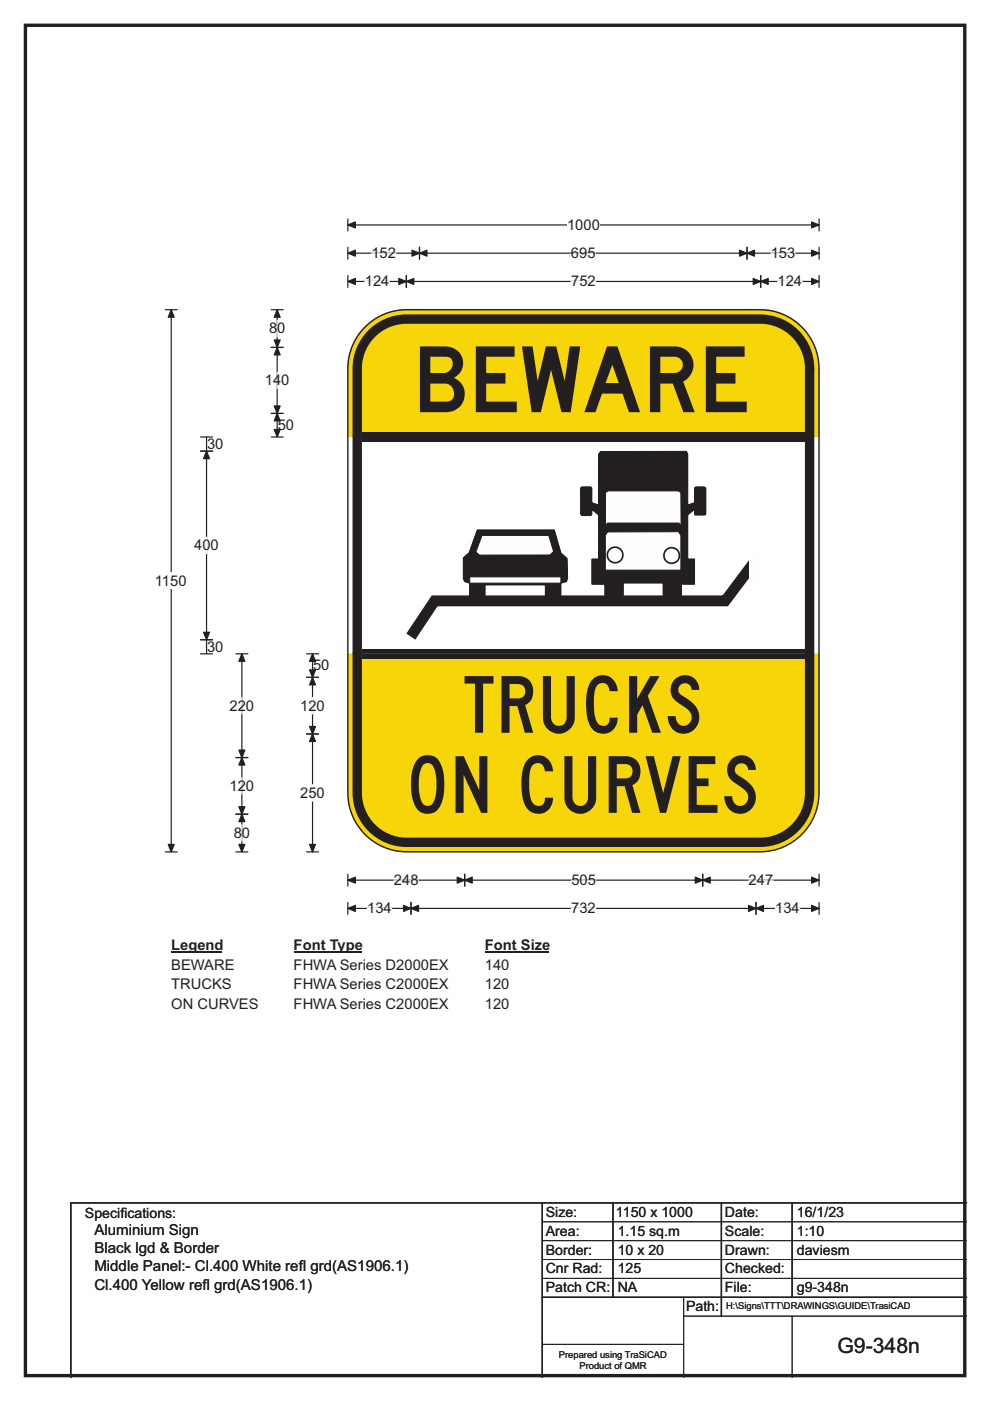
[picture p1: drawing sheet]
<svg xmlns="http://www.w3.org/2000/svg" width="210mm" height="297mm" viewBox="0 0 210 297" stroke-linecap="round" stroke-linejoin="round" font-family="sans-serif">
<path d="M5.4 5.4h199.2v286.3h-199.2z" fill="none" stroke="#231f20" stroke-width=".72"/>
<path d="M73.8 47.7h99.9M73.8 46.4v2.6M173.7 46.4v2.6" fill="none" stroke="#231f20" stroke-width=".25"/>
<g fill="#231f20" stroke="#231f20" stroke-width=".25">
<path d="M73.8 47.7l1.6-.6v1.2z" fill-rule="evenodd"/>
<path d="M172.1 47.1l1.6 .6-1.6 .6z" fill-rule="evenodd"/>
</g>
<path d="M120.3 46h6.9v3.4h-6.9z" fill="#fff"/>
<g fill="none" stroke="#231f20" stroke-width=".25">
<path d="M73.8 53.7h99.9M73.8 52.4v2.6M73.8 58.4v2.5M73.8 59.7h99.9M86.2 58.4v2.5M89 52.4v2.6M158.4 52.4v2.6M161.3 58.4v2.5M173.7 58.4v2.5M173.7 52.4v2.6M35 65.7h2.6M36.3 65.7v114.9"/>
<path d="M35 180.6h2.6M73.8 185.3v2.6M73.8 191.3v2.6M73.8 186.6h99.9M73.8 192.6h99.9M87.2 191.3v2.6M98.6 185.3v2.6M149 185.3v2.6M160.4 191.3v2.6M173.7 185.3v2.6M173.7 191.3v2.6"/>
</g>
<g fill="#231f20" stroke="#231f20" stroke-width=".25">
<path d="M89 53.7l1.6-.7v1.3z" fill-rule="evenodd"/>
<path d="M156.9 53l1.5 .7-1.5 .6z" fill-rule="evenodd"/>
<path d="M73.8 53.7l1.6-.7v1.3z" fill-rule="evenodd"/>
<path d="M87.4 53l1.6 .7-1.6 .6z" fill-rule="evenodd"/>
<path d="M158.4 53.7l1.6-.7v1.3z" fill-rule="evenodd"/>
<path d="M172.1 53l1.6 .7-1.6 .6z" fill-rule="evenodd"/>
<path d="M86.2 59.7l1.6-.7v1.3z" fill-rule="evenodd"/>
<path d="M159.8 59l1.5 .7-1.5 .6z" fill-rule="evenodd"/>
<path d="M73.8 59.7l1.6-.7v1.3z" fill-rule="evenodd"/>
<path d="M84.6 59l1.6 .7-1.6 .6z" fill-rule="evenodd"/>
<path d="M161.3 59.7l1.6-.7v1.3z" fill-rule="evenodd"/>
<path d="M172.1 59l1.6 .7-1.6 .6z" fill-rule="evenodd"/>
<path d="M98.6 186.6l1.6-.6v1.2z" fill-rule="evenodd"/>
<path d="M147.5 186l1.5 .6-1.5 .6z" fill-rule="evenodd"/>
<path d="M73.8 186.6l1.6-.6v1.2z" fill-rule="evenodd"/>
<path d="M97 186l1.6 .6-1.6 .6z" fill-rule="evenodd"/>
<path d="M149 186.6l1.6-.6v1.2z" fill-rule="evenodd"/>
<path d="M172.1 186l1.6 .6-1.6 .6z" fill-rule="evenodd"/>
<path d="M87.2 192.6l1.6-.6v1.2z" fill-rule="evenodd"/>
<path d="M158.8 192l1.6 .6-1.6 .6z" fill-rule="evenodd"/>
<path d="M73.8 192.6l1.6-.6v1.2z" fill-rule="evenodd"/>
<path d="M85.6 192l1.6 .6-1.6 .6z" fill-rule="evenodd"/>
<path d="M160.4 192.6l1.5-.6v1.2z" fill-rule="evenodd"/>
<path d="M172.1 192l1.6 .6-1.6 .6z" fill-rule="evenodd"/>
<path d="M36.3 65.7l.6 1.6h-1.2z" fill-rule="evenodd"/>
<path d="M35.7 179h1.2l-.6 1.6z" fill-rule="evenodd"/>
</g>
<path d="M77.4 59.7h5.2M78.8 53.7h5.2M121.1 53.7h5.2M121.2 59.7h5.2M163.5 53.7h5.2M164.9 59.7h5.2M77.9 192.6h5.2M83.6 186.6h5.2M121.2 192.6h5.2M121.2 186.6h5.2M158.8 186.6h5.2M164.4 192.6h5.2" fill="none" stroke="#fff" stroke-width=".25"/>
<path d="M32.8 121.4h7v3.5h-7z" fill="#fff"/>
<g fill="none" stroke="#231f20" stroke-width=".25">
<path d="M57.5 73.7h2.6M57.5 65.7h2.6M58.8 65.7v27M42.5 95.7h2.6M42.5 92.7h2.6M43.8 92.7v45.9M57.5 92.7h2.6M57.5 87.7h2.6M42.5 135.6h2.6M42.5 138.6h2.6M50 138.6h2.6M51.3 138.6v42"/>
<path d="M65 138.6h2.6M66.3 138.6v42M65 143.6h2.6M65 155.6h2.6M50 160.6h2.6M50 172.6h2.6M50 180.6h2.6M65 180.6h2.6"/>
</g>
<g fill="#231f20" stroke="#231f20" stroke-width=".25">
<path d="M43.8 95.7l.6 1.5h-1.2z" fill-rule="evenodd"/>
<path d="M43.2 134.1h1.2l-.6 1.5z" fill-rule="evenodd"/>
<path d="M51.3 160.6l.6 1.6h-1.2z" fill-rule="evenodd"/>
<path d="M50.7 171h1.2l-.6 1.6z" fill-rule="evenodd"/>
<path d="M51.3 138.6l.6 1.6h-1.2z" fill-rule="evenodd"/>
<path d="M50.7 159h1.2l-.6 1.6z" fill-rule="evenodd"/>
<path d="M51.3 172.6l.6 1.6h-1.2z" fill-rule="evenodd"/>
<path d="M50.7 179h1.2l-.6 1.6z" fill-rule="evenodd"/>
<path d="M58.8 73.7l.6 1.6h-1.2z" fill-rule="evenodd"/>
<path d="M58.2 86.1h1.2l-.6 1.6z" fill-rule="evenodd"/>
<path d="M58.8 65.7l.6 1.6h-1.2z" fill-rule="evenodd"/>
<path d="M58.2 72.1h1.2l-.6 1.6z" fill-rule="evenodd"/>
<path d="M58.8 87.7l.6 1.5h-1.2z" fill-rule="evenodd"/>
<path d="M58.2 91.1h1.2l-.6 1.6z" fill-rule="evenodd"/>
<path d="M66.3 143.6l.6 1.6h-1.2z" fill-rule="evenodd"/>
<path d="M65.7 154h1.2l-.6 1.6z" fill-rule="evenodd"/>
<path d="M66.3 138.6l.6 1.6h-1.2z" fill-rule="evenodd"/>
<path d="M65.7 142h1.2l-.6 1.6z" fill-rule="evenodd"/>
<path d="M66.3 155.6l.6 1.6h-1.2z" fill-rule="evenodd"/>
<path d="M65.7 179h1.2l-.6 1.6z" fill-rule="evenodd"/>
</g>
<path d="M58.8 67.9v3.5M58.8 78.9v3.5M43.8 113.9v3.5M51.3 147.9v3.5M66.3 147.9v3.5M51.3 164.9v3.5M51.3 174.9v3.5M66.3 166.4v3.5" fill="none" stroke="#fff" stroke-width=".25"/>
<path d="M36.3 198.6h10.8v3.5h-10.8z" fill="#fff"/>
<path d="M36.3 201.9h10.8" fill="none" stroke="#231f20" stroke-width=".32"/>
<path d="M62.3 198.6h14.4v3.5h-14.4z" fill="#fff"/>
<path d="M62.3 201.9h14.4" fill="none" stroke="#231f20" stroke-width=".32"/>
<path d="M102.8 198.6h13.5v3.5h-13.5z" fill="#fff"/>
<path d="M102.8 201.9h13.5" fill="none" stroke="#231f20" stroke-width=".32"/>
<g fill="#fff">
<path d="M36.3 202.8h13.5v3.5h-13.5z"/>
<path d="M62.3 202.8h33v3.5h-33z"/>
<path d="M102.8 202.8h5.2v3.5h-5.2z"/>
<path d="M36.3 207h13.7v3.5h-13.7z"/>
<path d="M62.3 207h33v3.5h-33z"/>
<path d="M102.8 207h5.2v3.5h-5.2z"/>
<path d="M36.3 211.2h18.5v3.5h-18.5z"/>
<path d="M62.3 211.2h33v3.5h-33z"/>
<path d="M102.8 211.2h5.2v3.5h-5.2z"/>
</g>
<path d="M77.4 69.3a12.5 12.5 0 0 1 8.9-3.6h74.9a12.5 12.5 0 0 1 12.5 12.5v14.5h-99.9v-14.5a12.4 12.4 0 0 1 3.6-8.9z" fill-rule="evenodd" fill="#f7d609"/>
<path d="M173.7 92.7v-14.5a12.5 12.5 0 0 0-12.5-12.5h-74.9a12.5 12.5 0 0 0-12.5 12.5v14.5" fill="none" stroke="#f7d609" stroke-width=".21"/>
<path d="M76.8 91.7h93.9v1h-93.9z" fill="#231f20"/>
<path d="M171.7 92.7v-14.6a10.5 10.5 0 0 0-10.5-10.4h-75a10.5 10.5 0 0 0-10.4 10.4v14.6" fill="none" stroke="#231f20" stroke-width="2"/>
<path d="M173.7 92.7v-14.5a12.5 12.5 0 0 0-12.5-12.5h-74.9a12.5 12.5 0 0 0-12.5 12.5v14.5" fill="none" stroke="#231f20" stroke-width=".3"/>
<path d="M73.8 92.7h99.9v45.9h-99.9z" fill="#fff"/>
<path d="M73.8 92.7v45.9M173.7 92.7v45.9" fill="none" stroke="#fff" stroke-width=".21"/>
<g fill="#231f20">
<path d="M76.8 92.7h93.9v.9h-93.9z"/>
<path d="M76.8 137.6h93.9v1h-93.9z"/>
</g>
<path d="M75.8 92.7v45.9M171.7 92.7v45.9" fill="none" stroke="#231f20" stroke-width="2"/>
<path d="M73.8 92.7v45.9M173.7 92.7v45.9" fill="none" stroke="#231f20" stroke-width=".3"/>
<path d="M73.8 138.6h99.9v29.5a12.5 12.5 0 0 1-12.5 12.5h-74.9a12.5 12.5 0 0 1-12.5-12.5z" fill-rule="evenodd" fill="#f7d609"/>
<path d="M73.8 138.6v29.5a12.5 12.5 0 0 0 12.5 12.5h74.9a12.5 12.5 0 0 0 12.5-12.5v-29.5" fill="none" stroke="#f7d609" stroke-width=".21"/>
<path d="M76.8 138.6h93.9v1h-93.9z" fill="#231f20"/>
<path d="M75.8 138.6v29.5a10.5 10.5 0 0 0 10.4 10.5h75a10.5 10.5 0 0 0 10.5-10.5v-29.5" fill="none" stroke="#231f20" stroke-width="2"/>
<path d="M73.8 138.6v29.5a12.5 12.5 0 0 0 12.5 12.5h74.9a12.5 12.5 0 0 0 12.5-12.5v-29.5" fill="none" stroke="#231f20" stroke-width=".3"/>
<path d="M91.2 126.7l1.9 1.3-5 7.6-1.9-1.3zM91.6 126.2h.6v1.2l-1-.7zM92.2 126.2h61.6v2.3h-61.6zM153.8 127.4l.9 .7-.3 .4h-.6zM159.1 118.5l1.8 1.4-6.2 8.2-1.8-1.4z" fill="#231f20"/>
<path d="M158.8 116.9h2.5v6.5h-2.5z" fill="#fefefe"/>
<path d="M101.2 112.4h16.4l1.4 4.8 1.3 1.2 .1 4.1-.2 .8-1.2 .3v2.7h-3.3v-2.3h-12.8v2.3h-3.3v-2.6l-1.1-.4-.2-.6v-4.4l1.2-1.1z" fill="#201b1d"/>
<path d="M101.2 112.4h16.4l1.4 4.8 1.3 1.2 .1 4.1-.2 .8-1.2 .3v2.7h-3.3v-2.3h-12.8v2.3h-3.3v-2.6l-1.1-.4-.2-.6v-4.4l1.2-1.1z" fill="#231f20" stroke="#201b1d" stroke-width=".21"/>
<path d="M102.2 113.5h14.2l1 3.4-.8 .8h-14.9l-.8-.6z" fill="#fefefe"/>
<path d="M102.2 113.5h14.2l1 3.4-.8 .8h-14.9l-.8-.6z" fill="none" stroke="#201b1d" stroke-width=".21"/>
<path d="M99.6 122.3h19.3l.1 1.3h-19.3z" fill="#fefefe"/>
<path d="M99.6 122.3h19.3l.1 1.3h-19.3z" fill="none" stroke="#201b1d" stroke-width=".21"/>
<path d="M128.4 97.4l.3-.3h15.5l.3 .3v4.3l-.6-.2h-14.8l-.7 .2zM127.4 95.7h18.2l.3 .6v10.8l1.4-.5v-3.1l.2-.3h1.8l.4 .3v5.5l-.2 .2h-2.1l-.1-.2v-1l-1.4 1.2v9.3h1.4v5.4h-2.8v2.3h-3.9v-2.6h-8.4v2.6h-3.9v-2.3h-2.8v-5.4h1.5v-9.3l-1.5-1.2v1.1l-.2 .2h-1.9l-.3-.3v-5.5l.3-.3h1.9l.2 .3v3.1l1.5 .5v-10.8z" fill="#201b1d"/>
<path d="M128.4 97.4l.3-.3h15.5l.3 .3v4.3l-.6-.2h-14.8l-.7 .2z" fill="none" stroke="#201b1d" stroke-width=".21"/>
<path d="M127.4 95.7h18.2l.3 .6v10.8l1.4-.5v-3.1l.2-.3h1.8l.4 .3v5.5l-.2 .2h-2.1l-.1-.2v-1l-1.4 1.2v9.3h1.4v5.4h-2.8v2.3h-3.9v-2.6h-8.4v2.6h-3.9v-2.3h-2.8v-5.4h1.5v-9.3l-1.5-1.2v1.1l-.2 .2h-1.9l-.3-.3v-5.5l.3-.3h1.9l.2 .3v3.1l1.5 .5v-10.8z" fill="#231f20" stroke="#231f20" stroke-width=".21"/>
<path d="M128.4 104.4l.6-.3h14.9l.5 .3 .1 7-.5-.5h-15.1l-.5 .5z" fill="#fefefe"/>
<path d="M128.4 104.4l.6-.3h14.9l.5 .3 .1 7-.5-.5h-15.1l-.5 .5z" fill="none" stroke="#201b1d" stroke-width=".21"/>
<path d="M128.9 112.8l15-.1 .5 .8v7.4h-16v-7.4z" fill="#fefefe"/>
<path d="M128.9 112.8l15-.1 .5 .8v7.4h-16v-7.4z" fill="none" stroke="#201b1d" stroke-width=".21"/>
<circle cx="130.5" cy="117.7" r="1.66" fill="#fefefe"/>
<circle cx="130.5" cy="117.7" r="1.66" fill="none" stroke="#201b1d" stroke-width=".35"/>
<circle cx="142.5" cy="117.8" r="1.66" fill="#fefefe"/>
<circle cx="142.5" cy="117.8" r="1.66" fill="none" stroke="#201b1d" stroke-width=".35"/>
<path d="M115 255v37M130 255v20M153 255v24M168 255v20M205 255h-190v37M115 275h90" fill="none" stroke="#231f20" stroke-width=".3"/>
<path d="M115 259h90M115 263h90M115 267h90M115 271h90M145 279h60M145 275v17M168 279v13M115 285h30" fill="none" stroke="#231f20" stroke-width=".21"/>
<text font-size="19.4" fill="#231f20" x="87.4" y="87.4">BEWARE</text>
<g font-size="16.7" fill="#231f20">
<text x="98.2" y="155.4">TRUCKS</text>
<text x="86.1" y="172.3">ON CURVES</text>
</g>
<text font-size="4.5" fill="#231f20" x="177.6" y="286.9">G9-348n</text>
<g font-size="3.2" fill="#231f20">
<text x="20" y="261.9">Aluminium Sign</text>
<text x="20" y="265.8">Black lgd &amp; Border</text>
<text x="20" y="269.6">Middle Panel:- Cl.400 White ref</text>
<text x="63.4" y="269.6">l grd(AS1906.1)</text>
<text x="20" y="273.4">Cl.400 Yellow ref</text>
<text x="42.9" y="273.4">l grd(AS1906.1)</text>
</g>
<g font-size="3.1" fill="#231f20">
<text x="120.3" y="48.8">1000</text>
<text x="78.8" y="54.7">152</text>
<text x="121.1" y="54.7">695</text>
<text x="163.5" y="54.7">153</text>
<text x="77.4" y="60.7">124</text>
<text x="121.2" y="60.7">752</text>
<text x="164.9" y="60.7">124</text>
<text x="57.1" y="70.7">80</text>
<text x="56.2" y="81.7">140</text>
<text x="43.9" y="95.2">30</text>
<text x="58.9" y="91.2">50</text>
<text x="41.2" y="116.7">400</text>
<text x="32.8" y="124.2">1150</text>
<text x="43.9" y="138.2">30</text>
<text x="66.4" y="142.2">50</text>
<text x="48.7" y="150.7">220</text>
<text x="63.7" y="150.7">120</text>
<text x="48.7" y="167.7">120</text>
<text x="63.7" y="169.2">250</text>
<text x="49.6" y="177.7">80</text>
<text x="83.6" y="187.7">248</text>
<text x="121.2" y="187.7">505</text>
<text x="158.8" y="187.7">247</text>
<text x="77.9" y="193.7">134</text>
<text x="121.2" y="193.7">732</text>
<text x="164.4" y="193.7">134</text>
<text x="36.3" y="201.4">Legend</text>
<text x="62.3" y="201.4">Font Type</text>
<text x="102.8" y="201.4">Font Size</text>
<text x="36.3" y="205.6">BEWARE</text>
<text x="36.3" y="209.8">TRUCKS</text>
<text x="62.3" y="205.6">FHWA Series D2000EX</text>
<text x="62.3" y="209.8">FHWA Series C2000EX</text>
<text x="102.8" y="205.6">140</text>
<text x="102.8" y="209.8">120</text>
<text x="36.3" y="214">ON CURVES</text>
<text x="62.3" y="214">FHWA Series C2000EX</text>
<text x="102.8" y="214">120</text>
</g>
<g font-size="3" fill="#231f20">
<text x="115.8" y="258">Size:</text>
<text x="130.7" y="258">1150 x 1000</text>
<text x="153.8" y="258">Date:</text>
<text x="169" y="258">16/1/23</text>
<text x="18" y="258.2">Specif</text>
<text x="25.5" y="258.2">ications:</text>
<text x="115.8" y="262">Area:</text>
<text x="131" y="262">1.15 sq.m</text>
<text x="153.8" y="262">Scale:</text>
<text x="169" y="262">1:10</text>
<text x="115.8" y="266">Border:</text>
<text x="115.8" y="270">Cnr Rad:</text>
<text x="131" y="266">10 x 20</text>
<text x="131" y="270">125</text>
<text x="153.8" y="266">Drawn:</text>
<text x="153.8" y="270">Checked:</text>
<text x="169" y="266">daviesm</text>
<text x="115.8" y="274">Patch CR:</text>
<text x="131" y="274">NA</text>
<text x="153.8" y="274">File:</text>
<text x="169" y="274">g9-348n</text>
<text x="145.5" y="278">Path:</text>
</g>
<g font-size="2" fill="#231f20">
<text x="154" y="277.6">H:\Signs\TTT\DRAWINGS\GUIDE\TrasiCAD</text>
<text x="118.5" y="287.8">Prepared using TraSiCAD</text>
<text x="122.9" y="290.2">Product of QMR</text>
</g>
</svg>
